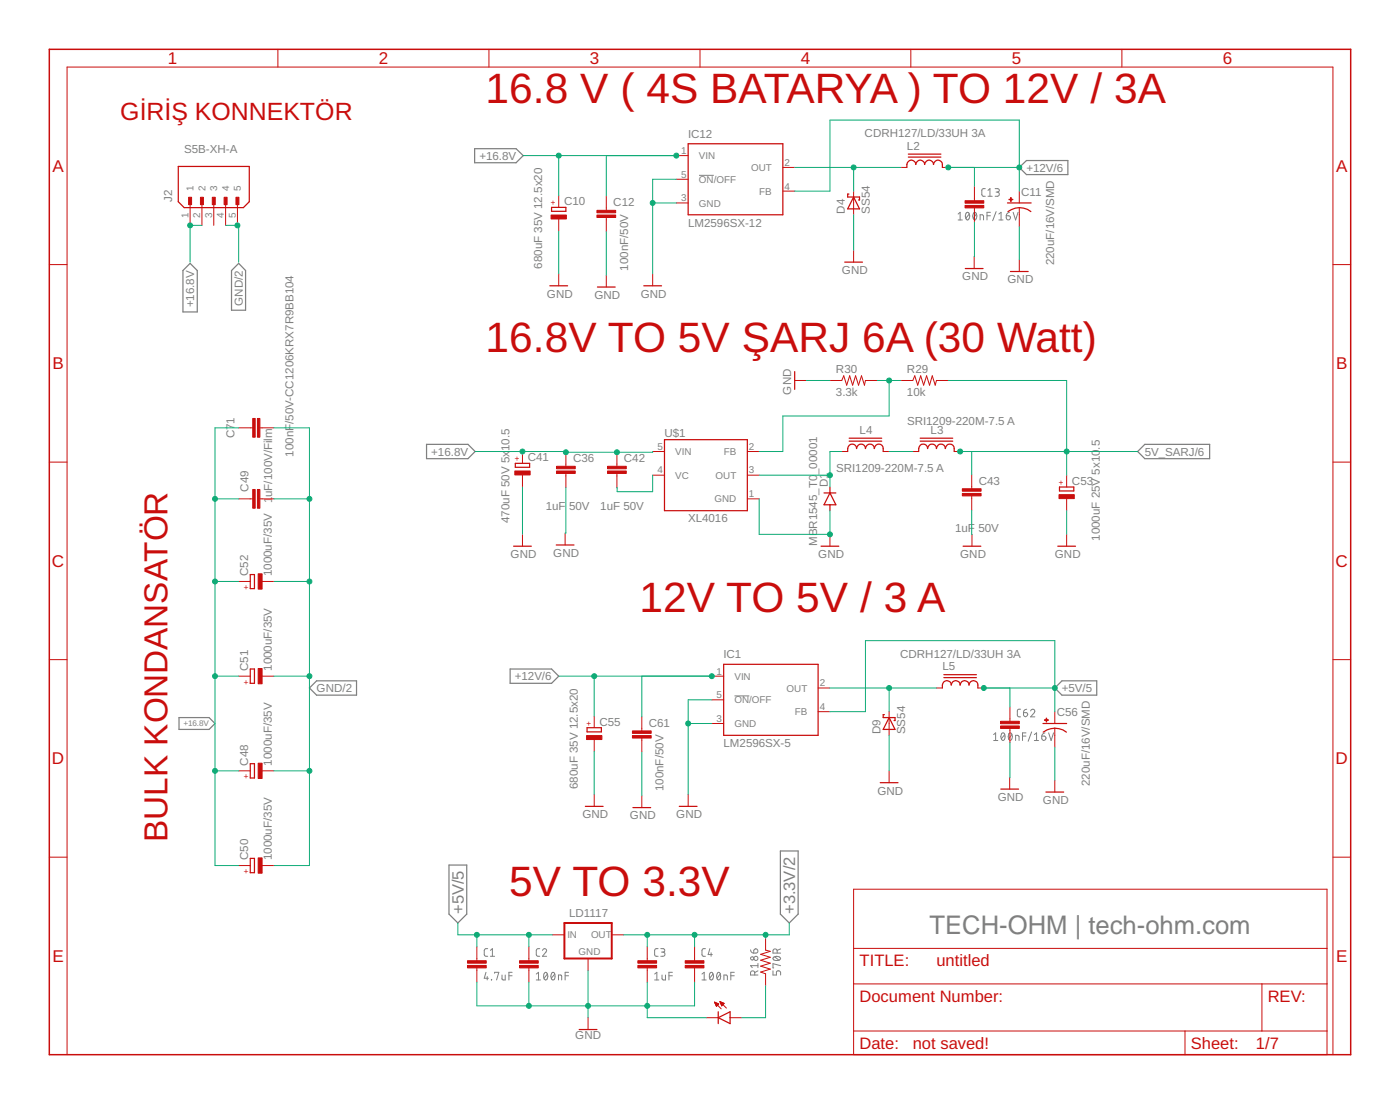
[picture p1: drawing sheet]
<svg xmlns="http://www.w3.org/2000/svg" width="120mm" height="95mm" viewBox="0 0 120 95" stroke-linecap="round" stroke-linejoin="round" font-family="sans-serif">
<g fill="none" stroke="#808080" stroke-width=".09">
<path d="M60 15h1.3M82.3 18.4l.1-.2v.7M82.3 18.9h.3M83 18.2h.1a.38 .38 0 0 1 0 .7h-.1l-.1-.4zM83.2 18.4l-.3 .3M83.6 18.2h.1a.4 .4 0 0 1 0 .7h-.1l-.1-.4zM83.8 18.4l-.3 .3M84.1 18.9v-.5h.2l.1 .1v.4M84.6 16.2h-.3v.1v.5h.3M84.7 18.5h.3M84.8 16.8h.4M84.8 16.3l.2-.1v.6"/>
<path d="M85 18.2h-.3v.7M85.4 16.2h.3l.1 .1-.1 .1-.2 .1M85.5 18.2l-.3 .7M85.6 16.5l.2 .1v.2h-.4M85.7 18.9h.4M85.7 18.4l.2-.2v.7M86.4 18.5h.2a.18 .18 0 0 1 .1 .2 .18 .18 0 0 1-.2 .2 .18 .18 0 0 1-.1-.2zM86.7 18.2l-.3 .2v.1M87 18.2l.2 .7 .2-.7M63.1 59.7h1.2M85.3 63.1l.2-.2v.7M85.3 63.6h.4"/>
<path d="M86 62.9h.1a.4 .4 0 0 1 0 .7l-.2-.4zM86.3 63.1l-.3 .3M86.6 63l.1-.1a.38 .38 0 0 1 0 .7l-.1-.1zM86.9 63.1l-.3 .3M87.2 63.6v-.5l.2 .1 .1 .4M87.6 60.9h-.2l-.1 .1 .1 .4 .2 .1M87.8 63.2h.3M87.9 61.2h.2a.17 .17 0 0 1 .1 .2 .17 .17 0 0 1-.2 .1 .17 .17 0 0 1-.1-.2zM88.1 62.9h-.3v.7M88.1 60.9l-.2 .1v.2M88.5 61a.18 .18 0 0 1 .2-.1 .18 .18 0 0 1 .1 .3l-.3 .3h.3M88.6 62.8l-.3 .8"/>
<path d="M88.8 63.6h.4M88.8 63.1l.2-.2v.7M89.4 63.2h.2a.18 .18 0 0 1 .2 .2 .18 .18 0 0 1-.2 .1 .18 .18 0 0 1-.2-.1zM89.7 62.9l-.3 .3M90 62.9l.2 .7 .2-.7M41.7 83.5l-.1 .5h.3M41.8 83.8v.3M41.9 81.4h-.2l-.1 .2v.4l.3 .1M42.1 82.1h.4M42.1 81.6l.2-.2v.7M42.2 84.1h.1M42.5 83.5h.3l-.2 .6"/>
<path d="M43.1 83.7v.4h.1h.2v-.4M43.7 83.8h.3M44 83.5h-.3v.6M46 84.1h.4M46 83.6l.2-.1v.6M46.3 81.4h-.2l-.1 .2 .1 .4 .2 .1M46.6 81.6a.18 .18 0 0 1 .2-.2 .18 .18 0 0 1 .1 .3l-.3 .4h.3M46.8 83.5a.38 .38 0 0 1 0 .6l-.1-.2zM47 83.6l-.3 .4M47.4 83.5h.1a.4 .4 0 0 1 0 .6l-.2-.1v-.2zM47.6 83.6l-.3 .4M47.9 84.1v-.4h.3v.4"/>
<path d="M48.5 83.8h.3M48.8 83.5h-.3v.6M56.2 84.1h.4M56.2 83.6l.2-.1v.6M56.5 81.4h-.2l-.1 .2v.4l.3 .1M56.7 81.4h.2l.2 .1-.1 .2h-.2M56.8 83.7v.3l.1 .1h.2v-.4M56.9 81.7l.2 .1v.2l-.4 .1M57.4 83.8h.3M57.7 83.5h-.3v.6M60.3 84.1h.3M60.3 83.6l.2-.1v.6"/>
<path d="M60.6 81.4h-.3v.2v.4l.3 .1M60.9 81.4l-.1 .5h.4M61 83.5h.1a.38 .38 0 0 1 0 .6l-.2-.2zM61 81.8v.3M61.2 83.6l-.3 .4M61.6 83.5h.1a.4 .4 0 0 1 0 .6l-.1-.1-.1-.2zM61.8 83.6l-.2 .4M62.1 84.1v-.4h.3v.4M62.7 83.8h.3M63 83.5h-.3v.6M64.4 81.5l.1 .2 .2 .1M64.7 81.5a.18 .18 0 0 1 .3 0 .18 .18 0 0 1-.1 .3h-.2z"/>
<path d="M64.8 83.5l-.1-.1h-.2l-.1 .3h.7M64.8 83.5v.2M65.1 83.3l-.3 .2M65.1 82.9h-.7l.2 .2M65.1 82.7v.4M66.4 83.3v.4h.3v-.3l.1-.1 .2 .1v.3M66.4 82.2a.33 .33 0 0 1 .3-.1 .33 .33 0 0 1 .3 .3h-.4h-.2zM66.5 82.1l.4 .3M66.7 81.8v-.3h-.3v.3h.6M67 82.9l-.6-.2v.4M67 81.4l-.3 .2"/>
<circle cx="64.6" cy="82.3" r=".14"/>
<circle cx="64.9" cy="82.3" r=".18"/>
</g>
<path d="M40.7 12.8h3.6l.6 .6-.6 .6h-3.6zM87.5 14.4l.6-.6h3.6v1.2h-3.6zM16.3 22.6l.6 .6v3.6h-1.2v-3.6zM20.5 22.6l.6 .6v3.4h-1.2v-3.4zM36.6 38.1h3.6l.6 .7-.6 .6h-3.6zM97.7 38.8l.6-.7h5.5v1.3h-5.5zM27.2 58.4h3.4v1.3h-3.4l-.6-.6zM43.8 57.4h3.5l.7 .6-.7 .7h-3.5zM90.6 59.1l.6-.7h2.9v1.3h-2.9zM15.4 61.6h2.5l.6 .5-.6 .5h-2.5zM38.5 74.3h1.6v4.2l-.8 .7-.8-.7zM67 73h1.5v5.5l-.7 .7-.8-.7z" fill="none" stroke="#808080" stroke-width=".11"/>
<path d="M4.2 4.2h111.8v86.3h-111.8z" fill="none" stroke="#c90d0c" stroke-width=".13"/>
<g fill="none" stroke="#c90d0c" stroke-width=".09">
<path d="M16.3 17.3v2M17.3 17.3v2M18.4 17.3v2M19.4 17.3v2M20.4 17.3v2M23.9 4.2v1.6M42 4.2v1.6M48 16.8v1M48 18.8v1M52 16.8v1.3M52 18.7v1.2M58.1 13.4h1"/>
<path d="M58.1 15.4h1M58.1 17.4h1M60.1 4.2v1.6M67.2 14.4h1M67.2 16.4h1M73.3 16.4v2M77.3 14.4h.6M78.2 4.2v1.6M80.9 14.4h.5M83.7 16v1.2M83.7 17.8v1.2M87.5 16.4v1"/>
<path d="M87.5 17.8v1.7M96.3 4.2v1.6M4.2 22.7h1.6M4.2 39.7h1.6M20.5 36.7h1.2M22.3 36.7h1.2M44.9 38.8v1M48 23.5v1M48.6 38.8v1.2M52 23.6v1M53 38.8v1.2M56 23.5v1"/>
<path d="M56 38.8h1M64.2 38.8h1M68.2 32.7h1M71.2 32.7h1.1l.1-.4 .3 .8 .2-.8 .3 .8 .2-.8 .3 .8 .3-.8 .2 .8 .1-.4h1M72.3 38.8h.5M73.3 21.5v1M75.8 38.8h.5M77.3 32.7h1.1l.1-.4 .3 .8 .2-.8 .3 .8 .2-.8 .3 .8 .2-.8 .3 .8 .1-.4h1M78.4 38.8h.5M81.9 38.8h.5M83.6 22v1.1M87.5 22.3v1"/>
<path d="M114.4 22.7h1.6M114.4 39.7h1.6M4.2 56.6h1.6M20.5 42.8h1.2M20.5 58h1M20.5 49.9h1M22.3 42.8h1.2M22.5 58h1M22.5 49.9h1M44.9 40.8v1M44.9 45.9v1M48.5 45.8v1"/>
<path d="M48.6 40.6v1.3M53 40.6v1.3M56 40.8h1M61.1 58h1M64.2 42.8h1M64.2 40.8h1M70.2 59.1h1M71.2 45.9v1M80.4 59.1h.5M83.4 40.7v1.3M83.4 42.6v1.2M83.4 45.9v1"/>
<path d="M83.9 59.1h.6M91.6 40.8v1M91.6 42.8v1M91.6 45.9v1M114.4 56.6h1.6M4.2 73.6h1.6M20.5 66.2h1M20.5 74.3h1M22.5 66.2h1M22.5 74.3h1M51 61.5v1M51 63.5v1"/>
<path d="M51 68.2v1M55.1 61.5v1.2M55.1 63.4v1.2M55.1 68.3v1M59.1 68.2v1M61.1 60.1h1M61.1 62.1h1M70.2 61.1h1M73.3 76.3h40.6v14.2h-40.6zM76.3 61.1v2M76.3 66.2v1M86.7 66.7v1"/>
<path d="M86.7 60.7v1.2M86.7 62.5v1.2M90.6 61.1v1M90.6 62.5v1.6M90.6 67v1M114.4 73.6h1.6M5.8 90.5v-84.7h108.6v84.7M40.9 81.3v1.2M40.9 83.1v1.2M45.4 81.3v1.2M45.4 83.1v1.2M47.4 80.2h1.1"/>
<path d="M50.5 82.3v1M50.5 87.4v1M52.5 80.2h1M55.6 81.3v1.2M55.6 83.1v1.2M59.6 81.3v1.2M59.6 83.1v1.2M60.6 87.4h1.1M61.3 86l.6 .6M61.3 86l.4 .2-.2 .2M61.3 86l.2 .4M61.4 86.1h.1"/>
<path d="M61.4 86h.1M61.4 86.1h.2M61.4 86.1l.3 .1M61.4 86.2h.3M61.4 86.3h.2M61.5 86.4h.1M61.6 86.3h-.1M61.8 86l.6 .5M61.8 86l.4 .1-.2 .2zM61.8 86h.1M61.8 86h.2M61.8 86.1h.3"/>
<path d="M61.9 86.1h.2M61.9 86.3h.1M62 86.3h.1M62.1 86.2h-.2M62.7 87.4h1M65.7 80.5v1.1l.4 .1-.8 .2 .8 .3-.8 .2 .8 .3-.8 .2 .8 .3-.8 .2 .4 .2v1M73.3 84.5h40.6M73.3 88.5h40.6M73.3 81.4h40.6M101.7 88.5v2M108.3 84.5v4"/>
</g>
<g fill="#c90d0c" stroke="#c90d0c" stroke-width=".09">
<path d="M40.1 82.9h1.6v.2h-1.6z"/>
<path d="M40.1 82.5h1.6v.2h-1.6z"/>
<path d="M44.6 82.9h1.6v.2h-1.6z"/>
<path d="M44.6 82.5h1.6v.2h-1.6z"/>
<path d="M54.8 82.9h1.6v.2h-1.6z"/>
<path d="M54.8 82.5h1.6v.2h-1.6z"/>
<path d="M58.8 82.9h1.6v.2h-1.6z"/>
<path d="M58.8 82.5h1.6v.2h-1.6z"/>
<path d="M47.3 18.5h1.3v.3h-1.3z"/>
<path d="M86.6 17.1h.4z"/>
<path d="M86.8 17v.3z"/>
<path d="M51.2 18.5h1.7v.2h-1.7z"/>
<path d="M51.2 18.1h1.7v.2h-1.7z"/>
<path d="M82.8 17.6h1.7v.2h-1.7z"/>
<path d="M82.8 17.2h1.7v.2h-1.7z"/>
<path d="M16.2 16.9h.2v.7h-.2z"/>
<path d="M17.2 16.9h.3v.7h-.3z"/>
<path d="M18.2 16.9h.3v.7h-.3z"/>
<path d="M19.2 16.9h.3v.7h-.3z"/>
<path d="M20.3 16.9h.2v.7h-.2z"/>
<path d="M22.2 65.5h.3v1.3h-.3z"/>
<path d="M22.1 42h.2v1.6h-.2z"/>
<path d="M21.7 42h.2v1.6h-.2z"/>
<path d="M22.2 73.6h.3v1.4h-.3z"/>
<path d="M22.2 57.4h.3v1.3h-.3z"/>
<path d="M22.2 49.3h.3v1.3h-.3z"/>
<path d="M44.2 40.4h1.3v.4h-1.3z"/>
<path d="M47.8 40.4h1.6v.2h-1.6z"/>
<path d="M47.8 40h1.6v.2h-1.6z"/>
<path d="M52.2 40.4h1.6v.2h-1.6z"/>
<path d="M52.2 40h1.6v.2h-1.6z"/>
<path d="M90.9 42.5h1.3v.3h-1.3z"/>
<path d="M82.6 42.4h1.6v.2h-1.6z"/>
<path d="M82.6 42h1.6v.2h-1.6z"/>
<path d="M50.4 63.1h1.3v.4h-1.3z"/>
<path d="M89.7 61.8h.3z"/>
<path d="M89.8 61.6l.1 .4z"/>
<path d="M54.3 63.1h1.6v.3h-1.6z"/>
<path d="M54.3 62.7h1.6v.2h-1.6z"/>
<path d="M85.9 62.3h1.6v.2h-1.6z"/>
<path d="M85.9 61.9h1.6v.2h-1.6z"/>
<path d="M22.1 35.9h.2v1.6h-.2z"/>
<path d="M21.7 35.9h.2v1.6h-.2z"/>
</g>
<path d="M48.5 79.2h4v3.1h-4z" fill="none" stroke="#c90d0c" stroke-width=".17"/>
<g fill="none" stroke="#c90d0c" stroke-width=".11">
<path d="M15.3 14.3h6.1v3l-.5 .5h-5.1l-.5-.5zM47.3 17.8h1.3v.3h-1.3zM59.1 12.3h8.1v6.1h-8.1zM72.9 16.7h-.1v.2h1v.3h-.1M73.3 16.9l.5 1h-1zM77.9 14.4a.44 .44 0 0 1 0-.5 .44 .44 0 0 1 .5-.1l.2 .2v.1a.38 .38 0 0 1 .4-.4 .38 .38 0 0 1 .4 .4 .38 .38 0 0 1 .4-.4 .38 .38 0 0 1 .3 .4 .38 .38 0 0 1 .4-.4 .38 .38 0 0 1 .4 .4v.3M78 13.5h2.8M78 13.2h2.8M86.5 17.4h2M86.5 18.2a1.6 1.6 0 0 1 2 0M44.2 39.8h1.3v.3h-1.3zM47.2 24.5h1.5"/>
<path d="M51.3 24.6h1.5M55.3 24.5h1.5M57 37.7h7.2v6.1h-7.2zM68.2 31.9v1.5M72.5 22.5h1.5M72.8 38.8a.45 .45 0 0 1 0-.5 .45 .45 0 0 1 .5-.2l.2 .3v.1a.38 .38 0 0 1 .4-.4 .38 .38 0 0 1 .4 .4 .38 .38 0 0 1 .4-.4 .38 .38 0 0 1 .4 .4 .38 .38 0 0 1 .3-.4 .38 .38 0 0 1 .4 .4v.3M72.9 37.9h2.8M72.9 37.6h2.8M78.9 38.8a.45 .45 0 0 1 0-.5 .45 .45 0 0 1 .5-.2l.2 .3v.1a.38 .38 0 0 1 .4-.4 .38 .38 0 0 1 .4 .4 .38 .38 0 0 1 .4-.4 .38 .38 0 0 1 .4 .4 .38 .38 0 0 1 .3-.4 .38 .38 0 0 1 .4 .4v.3M79 37.9h2.8M79 37.6h2.8M82.9 23.1h1.5"/>
<path d="M86.7 23.3h1.6M21.5 49.3h.3v1.2h-.3zM21.5 57.4h.3v1.3h-.3zM44.1 46.9h1.5M47.8 46.8h1.5M62.1 57h8.1v6.1h-8.1zM70.5 46.9h1.5M70.7 42.3h1.1M71.2 42.3l.6 1h-1.1zM71.2 41.8v.5M71.2 43.3v.5M80.9 59.1a.49 .49 0 0 1 .4-.7 .36 .36 0 0 1 .4 .4 .38 .38 0 0 1 .3-.4 .38 .38 0 0 1 .4 .4 .38 .38 0 0 1 .4-.4 .38 .38 0 0 1 .4 .4 .38 .38 0 0 1 .4-.4 .38 .38 0 0 1 .3 .4v.3"/>
<path d="M81 58.2h2.8M81 57.9h2.8M82.7 46.9h1.5M90.8 46.9h1.5M91 41.8h1.2v.3h-1.2zM21.5 65.6h.3v1.2h-.3zM21.5 73.7h.3v1.2h-.3zM50.2 69.2h1.6M50.4 62.5h1.2v.3h-1.2zM54.3 69.3h1.6M58.3 69.2h1.5M75.6 67.2h1.5"/>
<path d="M75.9 61.3h-.1v.3h1v.2M76.3 61.6l.5 1h-1zM85.9 67.7h1.5M89.5 62.1h2.1M89.6 62.8a1.63 1.63 0 0 1 1.9 0M89.8 68h1.5M49.7 88.4h1.5M61.7 87.4l1-.6v1.1zM61.7 86.8v1.1"/>
</g>
<g fill="none" stroke="#0dab76" stroke-width=".09">
<path d="M17.3 19.3h-1v3.2M19.4 19.3h1.1v3.2M44.9 13.4h13.2M48 13.4v3.4M48 19.8v3.7M52 13.4v3.4M52 19.9v3.7M56 17.4h2.1M58.1 15.4h-2.1v8.1M68.2 16.4h3v-6.1h16.3v6.1M68.2 14.4h9.1M73.3 14.4v2"/>
<path d="M73.3 18.4v3.1M81.4 14.4h6.1M83.7 14.4v1.6M83.7 19v3M87.5 19.5v2.8M20.5 36.7h-2v37.6h2M23.5 36.7h3.1v37.6h-3.1M40.8 38.8h7.8h7.4M69.2 32.7h2M72.3 38.8h-1.1v3M75.3 32.7h2M76.3 32.7v3h-9.1v3.1h-2"/>
<path d="M76.3 38.8h2.1M81.4 32.7h10.2v8.1M82.4 38.8h15.3M83.4 38.8v1.9M83.6 22h.1M18.5 58h2M18.5 49.9h2M18.5 42.8h2M23.5 58h3.1M23.5 49.9h3.1M23.5 42.8h3.1M44.9 41.8v4.1"/>
<path d="M48 58h13.1M48.6 41.9v3.9h-.1M51 58v3.5M55.1 58v3.5M56 40.8v1.4h-3v-.3M65.2 42.8v3.1h6v-2.1M65.2 40.8h6M71.2 59.1h9.2M76.3 59.1v2M83.4 43.8v2.1M83.4 45.9h.1M84.5 59.1h6.1"/>
<path d="M86.7 59.1v1.6M91.6 43.8v2.1M18.5 66.2h2M23.5 66.2h3.1M39.3 79.2v1h8.1M51 64.5v3.7M55.1 64.6v3.7M59.1 62.1h2M61.1 60.1h-2v8.1M67.8 79.2v1h-14.3M71.2 61.1h3.1v-6.1h16.3v6.1M76.3 63.1v3.1"/>
<path d="M86.7 63.7v3M90.6 64.1v2.9M40.9 84.3v2h18.7v-2M40.9 80.2v1.1M45.4 80.2v1.1M45.4 84.3v2M50.5 83.3v4.1M55.6 80.2v1.1M55.6 84.3v3.1h5M59.6 80.2v1.1M65.7 80.2v.3M65.7 84.6v2.8h-2"/>
</g>
<g fill="#0dab76" stroke="#0dab76" stroke-width=".09">
<circle cx="55.6" cy="80.2" r=".21"/>
<circle cx="59.6" cy="80.2" r=".21"/>
<circle cx="65.7" cy="80.2" r=".21"/>
<circle cx="45.4" cy="80.2" r=".21"/>
<circle cx="40.9" cy="80.2" r=".21"/>
<circle cx="90.6" cy="59.1" r=".21"/>
<circle cx="84.5" cy="59.1" r=".21"/>
<circle cx="55.6" cy="86.3" r=".21"/>
<circle cx="45.4" cy="86.3" r=".21"/>
<circle cx="50.5" cy="86.3" r=".21"/>
<circle cx="56" cy="17.4" r=".21"/>
<circle cx="20.4" cy="19.3" r=".21"/>
<circle cx="71.2" cy="45.9" r=".21"/>
<circle cx="26.6" cy="66.2" r=".21"/>
<circle cx="26.6" cy="58" r=".21"/>
<circle cx="26.6" cy="49.9" r=".21"/>
<circle cx="26.6" cy="42.8" r=".21"/>
<circle cx="59.1" cy="62.1" r=".21"/>
<circle cx="73.3" cy="14.4" r=".21"/>
<circle cx="48" cy="13.4" r=".21"/>
<circle cx="58.1" cy="13.4" r=".21"/>
<circle cx="16.3" cy="19.3" r=".21"/>
<circle cx="48.6" cy="38.8" r=".21"/>
<circle cx="53" cy="38.8" r=".21"/>
<circle cx="44.9" cy="38.8" r=".21"/>
<circle cx="18.5" cy="66.2" r=".21"/>
<circle cx="18.5" cy="58" r=".21"/>
<circle cx="18.5" cy="49.9" r=".21"/>
<circle cx="18.5" cy="42.8" r=".21"/>
<circle cx="76.3" cy="32.7" r=".21"/>
<circle cx="71.2" cy="40.8" r=".21"/>
<circle cx="91.6" cy="38.8" r=".21"/>
<circle cx="82.4" cy="38.8" r=".21"/>
<circle cx="87.5" cy="14.4" r=".21"/>
<circle cx="81.4" cy="14.4" r=".21"/>
<circle cx="51" cy="58" r=".21"/>
<circle cx="61.1" cy="58" r=".21"/>
<circle cx="76.3" cy="59.1" r=".21"/>
</g>
<g font-size="3.6" fill="#c90d0c">
<text x="41.7" y="8.9">16.8 V ( 4S BATARYA ) TO 12V / 3A</text>
<text x="41.7" y="30.2">16.8V TO 5V ŞARJ 6A (30 Watt)</text>
<text x="54.9" y="52.5">12V TO 5V / 3 A</text>
<text x="43.7" y="76.9">5V TO 3.3V</text>
</g>
<text font-size="2.9" fill="#c90d0c" x="14.4" y="72.3" transform="rotate(-90 14.4 72.3)">BULK KONDANSATÖR</text>
<text font-size="2.2" fill="#808080" x="79.8" y="80.2">TECH-OHM | tech-ohm.com</text>
<text font-size="2.1" fill="#c90d0c" x="10.3" y="10.3">GİRİŞ KONNEKTÖR</text>
<g font-size="1.5" fill="#c90d0c">
<text x="14.4" y="5.5">1</text>
<text x="32.5" y="5.5">2</text>
<text x="50.6" y="5.5">3</text>
<text x="68.7" y="5.5">4</text>
<text x="86.9" y="5.5">5</text>
<text x="105" y="5.5">6</text>
<text x="4.5" y="14.7">A</text>
<text x="114.7" y="14.7">A</text>
<text x="4.5" y="31.7">B</text>
<text x="114.7" y="31.7">B</text>
<text x="4.5" y="48.7">C</text>
<text x="114.7" y="48.7">C</text>
<text x="4.5" y="65.6">D</text>
<text x="114.7" y="65.6">D</text>
<text x="4.5" y="82.6">E</text>
<text x="114.7" y="82.6">E</text>
</g>
<g font-size="1.4" fill="#808080">
<text x="39.8" y="78.5" transform="rotate(-90 39.8 78.5)">+5V/5</text>
<text x="68.3" y="78.5" transform="rotate(-90 68.3 78.5)">+3.3V/2</text>
</g>
<g font-size="1.4" fill="#c90d0c">
<text x="73.8" y="82.9">TITLE:</text>
<text x="80.4" y="82.9">untitled</text>
<text x="73.8" y="86">Document Number:</text>
<text x="108.8" y="86">REV:</text>
<text x="73.8" y="90">Date:</text>
<text x="78.4" y="90">not saved!</text>
<text x="102.2" y="90">Sheet:</text>
<text x="107.8" y="90">1/7</text>
</g>
<g font-size="1" fill="#808080">
<text x="59.1" y="11.8">IC12</text>
<text x="74.2" y="11.8">CDRH127/LD/33UH 3A</text>
<text x="14.8" y="17.3" transform="rotate(-90 14.8 17.3)">J2</text>
<text x="15.8" y="13.2">S5B-XH-A</text>
<text x="41.2" y="13.7">+16.8V</text>
<text x="48.4" y="17.6">C10</text>
<text x="52.7" y="17.7">C12</text>
<text x="77.9" y="12.9">L2</text>
<text x="87.7" y="16.8">C11</text>
<text x="88.1" y="14.7">+12V/6</text>
<text x="46.6" y="23.1" transform="rotate(-90 46.6 23.1)">680uF 35V 12.5x20</text>
<text x="53.9" y="23.2" transform="rotate(-90 53.9 23.2)">100nF/50V</text>
<text x="59.1" y="19.5">LM2596SX-12</text>
<text x="72.3" y="23.5">GND</text>
<text x="72.5" y="18.3" transform="rotate(-90 72.5 18.3)">D4</text>
<text x="74.7" y="18.3" transform="rotate(-90 74.7 18.3)">SS54</text>
<text x="90.5" y="22.8" transform="rotate(-90 90.5 22.8)">220uF/16V/SMD</text>
<text x="16.7" y="26.4" transform="rotate(-90 16.7 26.4)">+16.8V</text>
<text x="20.8" y="26.3" transform="rotate(-90 20.8 26.3)">GND/2</text>
<text x="46.9" y="25.5">GND</text>
<text x="51" y="25.7">GND</text>
<text x="55" y="25.5">GND</text>
<text x="82.6" y="24.1">GND</text>
<text x="86.5" y="24.3">GND</text>
<text x="67.9" y="33.9" transform="rotate(-90 67.9 33.9)">GND</text>
<text x="71.8" y="34">3.3k</text>
<text x="71.8" y="32.1">R30</text>
<text x="77.9" y="34">10k</text>
<text x="77.9" y="32.1">R29</text>
<text x="20.1" y="37.6" transform="rotate(-90 20.1 37.6)">C71</text>
<text x="25.2" y="39.2" transform="rotate(-90 25.2 39.2)">100nF/50V-CC1206KRX7R9BB104</text>
<text x="37" y="39.1">+16.8V</text>
<text x="43.7" y="38.7" transform="rotate(-90 43.7 38.7)">10.5</text>
<text x="45.3" y="39.6">C41</text>
<text x="49.2" y="39.7">C36</text>
<text x="53.6" y="39.7">C42</text>
<text x="57" y="37.5">U$1</text>
<text x="70.2" y="40.8" transform="rotate(-90 70.2 40.8)">_00001</text>
<text x="71.1" y="41.8" transform="rotate(-90 71.1 41.8)">D1</text>
<text x="71.8" y="40.5">SRI1209-220M-7.5 A</text>
<text x="73.8" y="37.2">L4</text>
<text x="77.9" y="36.5">SRI1209-220M-7.5 A</text>
<text x="79.9" y="37.2">L3</text>
<text x="84" y="41.6">C43</text>
<text x="92" y="41.6">C53</text>
<text x="94.4" y="38.6" transform="rotate(-90 94.4 38.6)">.5</text>
<text x="98.3" y="39.1">5V_SARJ/6</text>
<text x="21.3" y="42.2" transform="rotate(-90 21.3 42.2)">C49</text>
<text x="23.4" y="43.2" transform="rotate(-90 23.4 43.2)">1uF/100V/Film</text>
<text x="43.7" y="44.9" transform="rotate(-90 43.7 44.9)">470uF 50V 5x</text>
<text x="43.8" y="47.9">GND</text>
<text x="46.9" y="43.7">1uF</text>
<text x="47.5" y="47.8">GND</text>
<text x="48.8" y="43.7">50V</text>
<text x="51.5" y="43.7">1uF 50V</text>
<text x="59.1" y="44.8">XL4016</text>
<text x="70.2" y="46.9" transform="rotate(-90 70.2 46.9)">MBR1545_T0</text>
<text x="70.2" y="47.9">GND</text>
<text x="82" y="45.7">1uF</text>
<text x="82.4" y="47.9">GND</text>
<text x="84" y="45.7">50V</text>
<text x="90.6" y="47.9">GND</text>
<text x="94.4" y="46.4" transform="rotate(-90 94.4 46.4)">1000uF 25V 5x10</text>
<text x="21.3" y="49.5" transform="rotate(-90 21.3 49.5)">C52</text>
<text x="23.3" y="49.5" transform="rotate(-90 23.3 49.5)">1000uF/35V</text>
<text x="21.3" y="57.6" transform="rotate(-90 21.3 57.6)">C51</text>
<text x="23.3" y="57.6" transform="rotate(-90 23.3 57.6)">1000uF/35V</text>
<text x="27.2" y="59.4">GND/2</text>
<text x="44.2" y="58.4">+12V/6</text>
<text x="62.1" y="56.5">IC1</text>
<text x="77.3" y="56.5">CDRH127/LD/33UH 3A</text>
<text x="80.9" y="57.5">L5</text>
<text x="91.2" y="59.4">+5V/5</text>
<text x="21.3" y="65.7" transform="rotate(-90 21.3 65.7)">C48</text>
<text x="23.3" y="65.7" transform="rotate(-90 23.3 65.7)">1000uF/35V</text>
<text x="51.5" y="62.3">C55</text>
<text x="55.7" y="62.4">C61</text>
<text x="62.1" y="64.1">LM2596SX-5</text>
<text x="75.6" y="63" transform="rotate(-90 75.6 63)">D9</text>
<text x="77.7" y="63" transform="rotate(-90 77.7 63)">SS54</text>
<text x="90.7" y="61.5">C56</text>
<text x="49.6" y="67.7" transform="rotate(-90 49.6 67.7)">680uF 35V 12.5x20</text>
<text x="50" y="70.2">GND</text>
<text x="54.1" y="70.3">GND</text>
<text x="57" y="67.9" transform="rotate(-90 57 67.9)">100nF/50V</text>
<text x="58.1" y="70.2">GND</text>
<text x="75.3" y="68.2">GND</text>
<text x="85.7" y="68.7">GND</text>
<text x="89.5" y="69">GND</text>
<text x="93.5" y="67.5" transform="rotate(-90 93.5 67.5)">220uF/16V/SMD</text>
<text x="21.3" y="73.8" transform="rotate(-90 21.3 73.8)">C50</text>
<text x="23.3" y="73.8" transform="rotate(-90 23.3 73.8)">1000uF/35V</text>
<text x="48.9" y="78.7">LD1117</text>
<text x="49.4" y="89.2">GND</text>
</g>
<g font-size=".8" fill="#808080">
<text x="16.6" y="16.4" transform="rotate(-90 16.6 16.4)">1</text>
<text x="17.6" y="16.4" transform="rotate(-90 17.6 16.4)">2</text>
<text x="18.7" y="16.4" transform="rotate(-90 18.7 16.4)">3</text>
<text x="19.7" y="16.4" transform="rotate(-90 19.7 16.4)">4</text>
<text x="20.7" y="16.4" transform="rotate(-90 20.7 16.4)">5</text>
<text x="58.5" y="13.2">1</text>
<text x="58.5" y="15.3">5</text>
<text x="58.5" y="17.3">3</text>
<text x="60" y="13.7">VIN</text>
<text x="60" y="15.7">ON/OFF</text>
<text x="60" y="17.7">GND</text>
<text x="64.5" y="14.7">OUT</text>
<text x="65.2" y="16.7">FB</text>
<text x="67.3" y="14.2">2</text>
<text x="67.3" y="16.3">4</text>
<text x="16.2" y="18.7" transform="rotate(-90 16.2 18.7)">1</text>
<text x="17.2" y="18.7" transform="rotate(-90 17.2 18.7)">2</text>
<text x="18.2" y="18.7" transform="rotate(-90 18.2 18.7)">3</text>
<text x="19.2" y="18.7" transform="rotate(-90 19.2 18.7)">4</text>
<text x="20.2" y="18.7" transform="rotate(-90 20.2 18.7)">5</text>
<text x="56.4" y="38.6">5</text>
<text x="56.4" y="40.6">4</text>
<text x="58" y="39.1">VIN</text>
<text x="58" y="41.1">VC</text>
<text x="61.4" y="41.1">OUT</text>
<text x="62.1" y="39.1">FB</text>
<text x="64.3" y="38.6">2</text>
<text x="64.3" y="40.6">3</text>
<text x="61.3" y="43.1">GND</text>
<text x="64.3" y="42.7">1</text>
<text x="61.5" y="57.9">1</text>
<text x="61.5" y="59.9">5</text>
<text x="63.1" y="58.3">VIN</text>
<text x="67.5" y="59.4">OUT</text>
<text x="70.4" y="58.9">2</text>
<text x="61.5" y="62">3</text>
<text x="63.1" y="60.4">ON/OFF</text>
<text x="63.1" y="62.4">GND</text>
<text x="68.2" y="61.4">FB</text>
<text x="70.4" y="60.9">4</text>
<text x="48.7" y="80.5">IN</text>
<text x="49.7" y="82">GND</text>
<text x="50.7" y="80.5">OUT</text>
</g>
<g font-size=".7" fill="#c90d0c">
<text x="47.7" y="17.6" transform="rotate(-90 47.7 17.6)">+</text>
<text x="44.6" y="39.6" transform="rotate(-90 44.6 39.6)">+</text>
<text x="91.3" y="41.6" transform="rotate(-90 91.3 41.6)">+</text>
<text x="20.9" y="50.7">+</text>
<text x="20.9" y="58.8">+</text>
<text x="50.8" y="62.3" transform="rotate(-90 50.8 62.3)">+</text>
<text x="20.9" y="66.9">+</text>
<text x="20.9" y="75">+</text>
</g>
<text font-size=".7" fill="#808080" x="15.7" y="62.4">+16.8V</text>
</svg>
